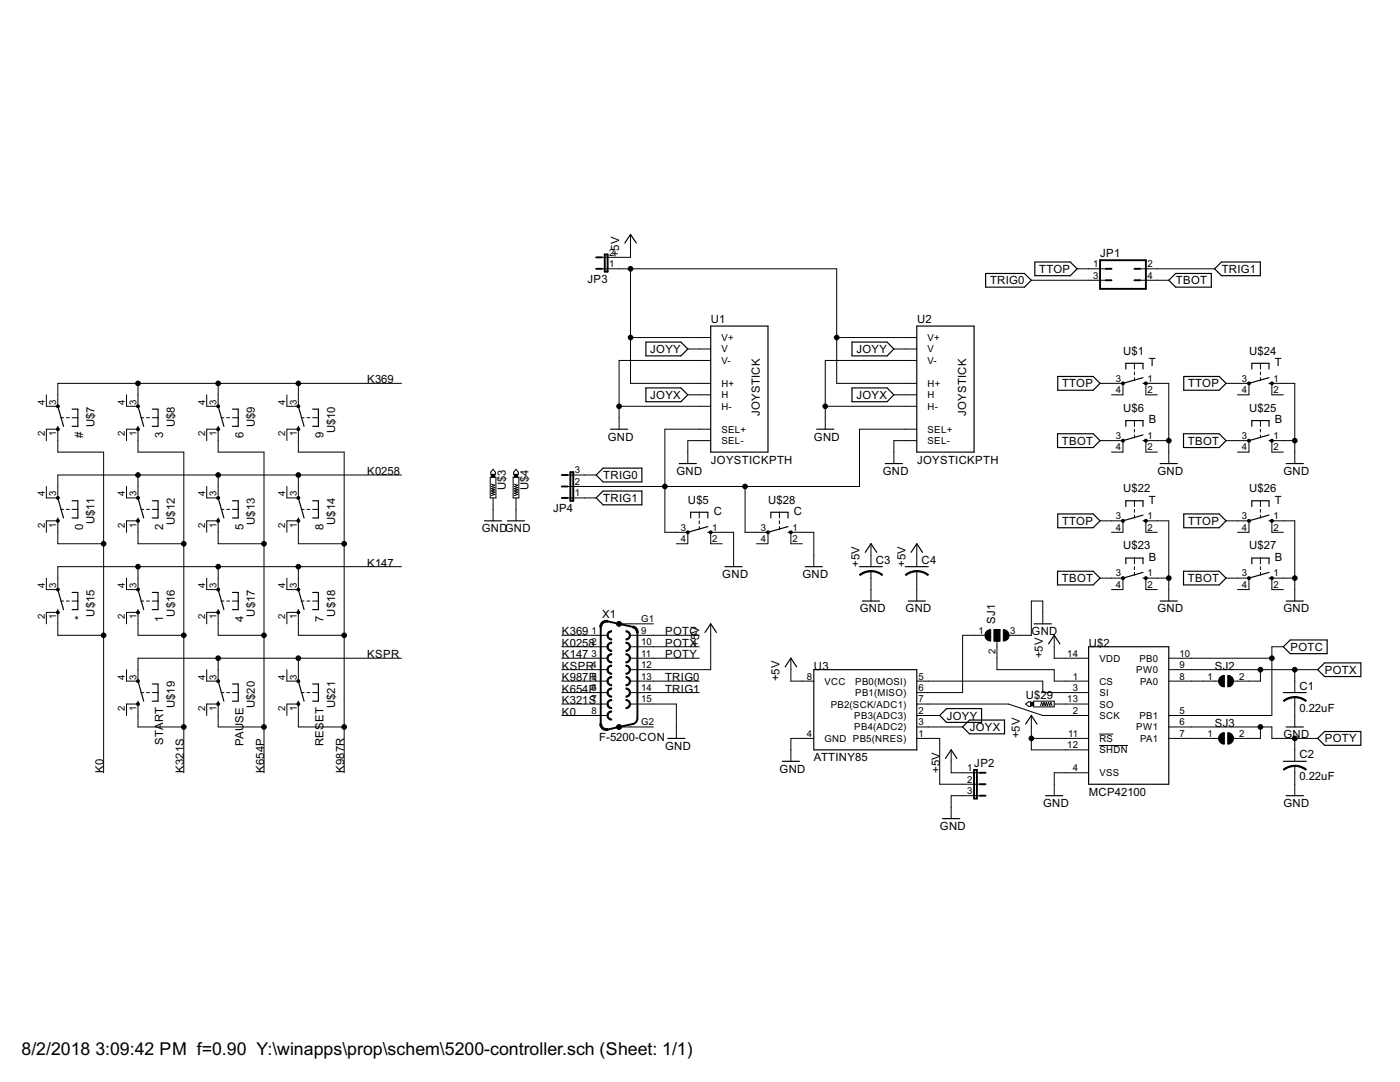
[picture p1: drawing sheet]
<svg xmlns="http://www.w3.org/2000/svg" width="279mm" height="216mm" viewBox="0 0 279 216" stroke-linecap="round" stroke-linejoin="round" font-family="sans-serif">
<g fill="none" stroke="#000" stroke-width=".2">
<path d="M120.1 53.6h46.9v22.9h16M125.8 53.6v22.9h16M125.8 46.8v4.6h-5.7M205.8 55.9h14.9M215 53.6h5.7M227.5 53.6h14.9M227.5 55.9h5.8M27.5 76.5v4.6h-2.2v-2.3M43.5 76.5v4.6h-2.2v-2.3M59.5 76.5v4.6h-2.2v-2.3M80.1 76.5h-68.6v4.6h-2.3v-2.3M125.8 67.4h16"/>
<path d="M137.3 69.6h4.5M137.3 78.8h4.5M141.8 71.9h-18.3v13.7M167 67.4h16M178.4 69.6h4.6M178.4 78.8h4.6M183 71.9h-18.3v13.7M219.5 76.5h4.6v2.3h-2.3M226.4 72.5v1.1M226.4 74.2v.6M226.4 75.4v.5M231 78.8h-2.3v-2.3h4.6v16"/>
<path d="M244.7 76.5h4.6v2.3h-2.3M251.5 72.5v1.1M251.5 74.2v.6M251.5 75.4v.5M256.1 78.8h-2.3v-2.3h4.6v16M9.2 87.9v-2.3h2.3v4.6h9.2v64M12.1 83.4h.6M13.3 83.4h.5M14.4 83.4h1.1M25.3 87.9v-2.3h2.2v4.6h9.2v64M27.5 94.8v4.6h-2.2v-2.3M28.1 83.4h.6"/>
<path d="M29.3 83.4h.5M30.4 83.4h1.1M41.3 87.9v-2.3h2.2v4.6h9.2v64M43.5 94.8v4.6h-2.2v-2.3M44.1 83.4h.6M45.3 83.4h.5M46.4 83.4h1.1M57.3 87.9v-2.3h2.2v4.6h9.2v64M59.5 94.8v4.6h-2.2v-2.3M60.1 83.4h.6M61.3 83.4h.5M62.4 83.4h1.1"/>
<path d="M80.1 94.8h-68.6v4.6h-2.3v-2.3M97.8 95.2h1.2v4.2h-1.2zM98.1 96.6l.6 .2-.6 .3 .6 .2-.6 .2 .6 .2-.6 .3 .6 .2-.6 .2 .6 .3-.6 .2M98.4 93.6l.5 .6v.5h-1v-.5zM98.4 99.4v4.5M102.4 95.2h1.1v4.2h-1.1zM102.6 96.6l.7 .2-.7 .3 .7 .2-.7 .2 .7 .2-.7 .3 .7 .2-.7 .2 .7 .3-.7 .2M103 93.6l.4 .6v.5h-.9v-.5zM103 99.4v4.5M113.3 99.4h5.7M113.3 94.8h5.7M123.5 81.1h18.3"/>
<path d="M141.8 85.6h-9.1v20.6h4.6v2.3h-2.3M141.8 87.9h-4.5v4.6M148.7 97.1v9.1h4.6v2.3h-2.3M164.7 81.1h18.3M183 85.6h-11.5v11.5h-58.2M183 87.9h-4.6v4.6M219.5 87.9h4.6v2.3h-2.3M226.4 83.9v1.2M226.4 85.6v.6M226.4 86.8v.6M226.4 99.9v1.2M233.3 87.9h-4.6v2.3h2.3"/>
<path d="M244.7 87.9h4.6v2.3h-2.3M251.5 83.9v1.2M251.5 85.6v.6M251.5 86.8v.6M251.5 99.9v1.2M258.4 87.9h-4.6v2.3h2.3M9.2 106.2v-2.3h2.3v4.6h9.2M12.1 101.6h.6M12.1 119.9h.6M13.3 101.6h.5M13.3 119.9h.5M14.4 101.6h1.1"/>
<path d="M14.4 119.9h1.1M25.3 106.2v-2.3h2.2v4.6h9.2M27.5 113.1v4.5h-2.2v-2.2M28.1 101.6h.6M28.1 119.9h.6M29.3 101.6h.5M29.3 119.9h.5M30.4 101.6h1.1M30.4 119.9h1.1M41.3 106.2v-2.3h2.2v4.6h9.2M43.5 113.1v4.5h-2.2v-2.2M44.1 101.6h.6"/>
<path d="M44.1 119.9h.6M45.3 101.6h.5M45.3 119.9h.5M46.4 101.6h1.1M46.4 119.9h1.1M57.3 106.2v-2.3h2.2v4.6h9.2M59.5 113.1v4.5h-2.2v-2.2M60.1 101.6h.6M60.1 119.9h.6M61.3 101.6h.5M61.3 119.9h.5M62.4 101.6h1.1"/>
<path d="M62.4 119.9h1.1M80.1 113.1h-68.6v4.5h-2.3v-2.2M139.6 102.2v1.2M139.6 103.9v.6M139.6 105.1v.5M144.1 108.5h-2.3v-2.3h4.6v6.9M155.6 102.2v1.2M155.6 103.9v.6M155.6 105.1v.5M160.1 108.5h-2.3v-2.3h4.6v6.9M173.8 108.5v4.6M173.8 114v5.9"/>
<path d="M183 108.5v4.6M183 114v5.9M219.5 103.9h4.6v2.3h-2.3M219.5 115.4h4.6v2.2h-2.3M226.4 101.6v.6M226.4 102.8v.6M226.4 111.4v1.1M226.4 113.1v.5M226.4 114.2v.6M231 106.2h-2.3v-2.3h4.6v16M233.3 115.4h-4.6v2.2h2.3M244.7 103.9h4.6v2.3h-2.3"/>
<path d="M244.7 115.4h4.6v2.2h-2.3M251.5 101.6v.6M251.5 102.8v.6M251.5 111.4v1.1M251.5 113.1v.5M251.5 114.2v.6M256.1 106.2h-2.3v-2.3h4.6v16M258.4 115.4h-4.6v2.2h2.3M9.2 124.5v-2.3h2.3v4.6h9.2M25.3 124.5v-2.3h2.2v4.6h9.2M28.1 138.2h.6M29.3 138.2h.5"/>
<path d="M30.4 138.2h1.1M41.3 124.5v-2.3h2.2v4.6h9.2M43.5 131.3v4.6h-2.2v-2.3M44.1 138.2h.6M45.3 138.2h.5M46.4 138.2h1.1M57.3 124.5v-2.3h2.2v4.6h9.2M59.5 131.3v4.6h-2.2v-2.3M60.1 138.2h.6M61.3 138.2h.5M62.4 138.2h1.1M80.1 131.3h-52.6v4.6h-2.2v-2.3"/>
<path d="M112.1 126.8h9.2M112.1 129.1h9.2M112.1 131.3h9.2M112.1 133.6h9.2M112.1 135.9h9.2M112.1 138.2h9.2M123.5 124.5h6.9M125.8 126.8h13.8M125.8 129.1h13.8M125.8 131.3h13.8M125.8 135.9h13.8M125.8 138.2h13.8"/>
<path d="M141.8 124.5v9.1h-16M157.8 131.3v4.6h4.6M183 135.9h25.1v2.3h9.2M196.7 126.8h-4.6v11.4h-9.1M198.4 125.6h1.1v2.3h-1.1zM199 127.9v5.7h11.4v2.3h6.9M206.3 139.9h4.1v1.2h-4.1zM208.1 124.5v-4.6h-2.3v6.9h-4.5M210.4 126.8v4.5h6.9M233.3 131.3h20.5M233.3 133.6h29.7M233.3 135.9h9.9"/>
<path d="M251.5 133.6v2.3h-5.3M256.1 129.1h-2.3v13.7h-20.5M258.4 133.6v4.6M258.4 139.1v6M25.3 142.8v-2.3h2.2v4.6h9.2M41.3 142.8v-2.3h2.2v4.6h9.2M57.3 142.8v-2.3h2.2v4.6h9.2M112.1 140.5h9.2M112.1 142.8h9.2M123.5 145.1h6.9M125.8 140.5h9.2v6.8M162.4 147.3h-4.6v4.6"/>
<path d="M183 145.1h9.1M183 140.5h18.3l6.8 2.3h9.2M183 142.8h4.5M183 147.3h4.5v9.2h8M189.8 149.6v4.6h5.7M195.5 158.8h-5.7v4.5M204.7 140.5l.6-.5h.4v.9h-.4zM205.8 147.3h11.5M205.8 142.8v6.8h11.5M207.7 140.8l.2-.7 .2 .7 .2-.7 .3 .7 .2-.7 .2 .7 .3-.7 .2 .7 .2-.7 .3 .7M210.4 140.5h6.9M217.3 154.2h-6.9v4.6"/>
<path d="M219.4 146.5h2.8M219.4 148.8h5.7M233.3 145.1h20.5v2.2h9.2M233.3 147.3h9.9M251.5 145.1v2.2h-5.3M258.4 147.3v4.6M258.4 152.8v6"/>
</g>
<g fill="none" stroke="#000" stroke-width=".23">
<path d="M124.7 48.5l1.1-1.7 1.2 1.7M196.7 54.6h7.7l1.4 1.3-1.4 1.4h-7.7zM206.5 52.3h7.1l1.4 1.3-1.4 1.4h-7.1zM233.3 55.9l1.3-1.3h7.1v2.7h-7.1zM242.4 53.6l1.4-1.3h7.7v2.7h-7.7zM128.9 68.3h7l1.4 1.3-1.4 1.4h-7zM128.9 77.4h7l1.4 1.4-1.4 1.4h-7zM141.8 65.1h11.5v25.1h-11.5zM170 68.3h7l1.4 1.3-1.4 1.4h-7zM170 77.4h7l1.4 1.4-1.4 1.4h-7zM183 65.1h11.4v25.1h-11.4zM211.1 75.1h7.1l1.3 1.4-1.3 1.4h-7.1z"/>
<path d="M224.7 73.6v-1.1h3.4v1.1M228.1 76.5h.6M228.1 75.4l-4 1.1M236.2 75.1h7.1l1.4 1.4-1.4 1.4h-7.1zM249.8 73.6v-1.1h3.5v1.1M253.3 76.5h.5M253.3 75.4l-4 1.1M11.5 85.1v.5M11.5 81.1l1.2 4M11.5 99.4l1.2 4M14.4 81.6h1.1v3.5h-1.1M14.4 99.9h1.1v3.5h-1.1"/>
<path d="M27.5 85.1v.5M27.5 81.1l1.2 4M27.5 99.4l1.2 4M30.4 81.6h1.1v3.5h-1.1M30.4 99.9h1.1v3.5h-1.1M43.5 85.1v.5M43.5 81.1l1.2 4M43.5 99.4l1.2 4M46.4 81.6h1.1v3.5h-1.1M46.4 99.9h1.1v3.5h-1.1M59.5 85.1v.5M59.5 81.1l1.2 4"/>
<path d="M59.5 99.4l1.2 4M62.4 81.6h1.1v3.5h-1.1M62.4 99.9h1.1v3.5h-1.1M119 94.8l1.4-1.4h7.7v2.8h-7.7zM119 99.4l1.4-1.4h7.7v2.7h-7.7zM121.8 85.6h3.5M135.6 92.5h3.4M163 85.6h3.4M176.7 92.5h3.4M211.1 86.6h7.1l1.3 1.3-1.3 1.4h-7.1zM224.7 85.1v-1.2h3.4v1.2M228.1 87.9h.6"/>
<path d="M228.1 86.8l-4 1.1M231.5 92.5h3.5M236.2 86.6h7.1l1.4 1.3-1.4 1.4h-7.1zM249.8 85.1v-1.2h3.5v1.2M253.3 87.9h.5M253.3 86.8l-4 1.1M256.7 92.5h3.4M11.5 103.4v.5M11.5 117.6l1.2 4M14.4 118.2h1.1v3.4h-1.1M27.5 103.4v.5M27.5 117.6l1.2 4"/>
<path d="M30.4 118.2h1.1v3.4h-1.1M43.5 103.4v.5M43.5 117.6l1.2 4M46.4 118.2h1.1v3.4h-1.1M59.5 103.4v.5M59.5 117.6l1.2 4M62.4 118.2h1.1v3.4h-1.1M96.7 103.9h3.4M101.3 103.9h3.4M137.8 103.4v-1.2h3.5v1.2M141.3 106.2h.5M141.3 105.1l-4 1.1"/>
<path d="M144.7 113.1h3.4M153.8 103.4v-1.2h3.5v1.2M157.3 106.2h.5M157.3 105.1l-4 1.1M160.7 113.1h3.4M171.5 113.1h4.6M172.1 119.9h3.4M172.7 110.2l1.1-1.7 1.2 1.7M180.7 113.1h4.6M181.3 119.9h3.4M181.8 110.2l1.2-1.7 1.1 1.7M211.1 114h7.1l1.3 1.4-1.3 1.3h-7.1z"/>
<path d="M211.1 102.6h7.1l1.3 1.3-1.3 1.4h-7.1zM224.7 101.1v-1.2h3.4v1.2M224.7 112.5v-1.1h3.4v1.1M228.1 103.9h.6M228.1 102.8l-4 1.1M228.1 115.4h.6M228.1 114.2l-4 1.2M231.5 119.9h3.5M236.2 114h7.1l1.4 1.4-1.4 1.3h-7.1zM236.2 102.6h7.1l1.4 1.3-1.4 1.4h-7.1zM249.8 101.1v-1.2h3.5v1.2M249.8 112.5v-1.1h3.5v1.1"/>
<path d="M253.3 103.9h.5M253.3 115.4h.5M253.3 102.8l-4 1.1M253.3 114.2l-4 1.2M256.7 119.9h3.4M11.5 121.6v.6M27.5 121.6v.6M27.5 139.9v.6M27.5 135.9l1.2 4M30.4 136.5h1.1v3.4h-1.1M43.5 121.6v.6M43.5 139.9v.6"/>
<path d="M43.5 135.9l1.2 4M46.4 136.5h1.1v3.4h-1.1M59.5 121.6v.6M59.5 139.9v.6M59.5 135.9l1.2 4M62.4 136.5h1.1v3.4h-1.1M140.7 126.2l1.1-1.7 1.2 1.7M156.7 133.1l1.1-1.8 1.2 1.8M162.4 133.6h20.6v16h-20.6zM206.4 124.5h3.4M209.3 128.5l1.1-1.7 1.1 1.7M217.3 129.1h16v27.4h-16z"/>
<path d="M256.1 129.1l1.4-1.4h7.4v2.7h-7.4zM256.1 138.2h4.6M263 133.6l1.4-1.3h7.2v2.7h-7.2zM133.3 147.3h3.4M156.1 151.9h3.5M187.5 142.8l1.4-1.4h7v2.7h-7zM188.7 151.3l1.1-1.7 1.2 1.7M192.1 145.1l1.4-1.4h7v2.7h-7zM204.7 144.5l1.1-1.7 1.2 1.7M208.7 158.8h3.4M256.1 151.9h4.6M256.7 158.8h3.4"/>
<path d="M256.7 145.1h3.4M264.4 146h7.2v2.7h-7.2l-1.4-1.4zM188.1 163.3h3.4"/>
</g>
<g fill="#000" stroke="#000" stroke-width=".2">
<path d="M11.3 117.4h.4l.2 .2-.2 .2-.2 .1-.2-.1-.1-.2z" fill-rule="evenodd"/>
<path d="M27.3 117.4h.4v.4l-.2 .1-.2-.1z" fill-rule="evenodd"/>
<path d="M43.3 117.4h.5v.4l-.3 .1-.2-.1z" fill-rule="evenodd"/>
<path d="M59.3 117.4h.5v.4l-.3 .1-.2-.1z" fill-rule="evenodd"/>
<path d="M171.5 114.6l1.1-.6 1.2-.1v.2l-.9 .1-1.2 .6z" fill-rule="evenodd"/>
<path d="M173.8 113.9l1.2 .1 1.1 .6-.1 .2-.8-.5-1.4-.2z" fill-rule="evenodd"/>
<path d="M180.7 114.6l1.1-.6 1.2-.1v.2l-.9 .1-1.3 .6z" fill-rule="evenodd"/>
<path d="M183 113.9l1.2 .1 1.1 .6-.2 .2-.8-.5-1.3-.2z" fill-rule="evenodd"/>
<path d="M120.1 124.2l.5-.4h.7l-.1 .4h-.4l-.5 .2-.2 .7h-.4l.1-.4z" fill-rule="evenodd"/>
<path d="M121.5 126.1l.6-.2v.2a.69 .69 0 0 0-.7 .7 .69 .69 0 0 0 .7 .7v.2a.93 .93 0 0 1-.9-.6 .93 .93 0 0 1 .3-1z" fill-rule="evenodd"/>
<path d="M121.5 128.4l.6-.3v.3a.69 .69 0 0 0-.7 .7 .69 .69 0 0 0 .7 .7v.2a.93 .93 0 0 1-.9-.6 .93 .93 0 0 1 .3-1z" fill-rule="evenodd"/>
<path d="M121.5 130.6l.6-.2v.3a.69 .69 0 0 0-.7 .6 .69 .69 0 0 0 .7 .7v.3a.93 .93 0 0 1-.9-.6 .93 .93 0 0 1 .3-1.1z" fill-rule="evenodd"/>
<path d="M121.5 132.9l.6-.2v.2a.69 .69 0 0 0-.7 .7 .69 .69 0 0 0 .7 .7v.3a.93 .93 0 0 1-.9-.6 .93 .93 0 0 1 .3-1.1z" fill-rule="evenodd"/>
<path d="M121.5 135.2l.6-.2v.2a.69 .69 0 0 0-.7 .7 .69 .69 0 0 0 .7 .7v.2a.93 .93 0 0 1-.9-.6 .93 .93 0 0 1 .3-1z" fill-rule="evenodd"/>
<path d="M121.5 137.5l.6-.2v.2a.69 .69 0 0 0-.7 .7 .69 .69 0 0 0 .7 .7v.2a.91 .91 0 0 1-.9-.6 .91 .91 0 0 1 .3-1z" fill-rule="evenodd"/>
<path d="M121.5 139.8l.6-.2v.2a.69 .69 0 0 0-.7 .7 .69 .69 0 0 0 .7 .7v.2a.91 .91 0 0 1-.9-.6 .91 .91 0 0 1 .3-1z" fill-rule="evenodd"/>
<path d="M124.9 125.9a.92 .92 0 0 1 .9 .9 .92 .92 0 0 1-.9 .9v-.2a.69 .69 0 0 0 .7-.7 .69 .69 0 0 0-.7-.7z" fill-rule="evenodd"/>
<path d="M124.9 128.1a.92 .92 0 0 1 .9 1 .92 .92 0 0 1-.9 .9v-.2a.69 .69 0 0 0 .7-.7 .69 .69 0 0 0-.7-.7z" fill-rule="evenodd"/>
<path d="M124.9 130.4a.92 .92 0 0 1 .9 .9 .92 .92 0 0 1-.9 1v-.3a.69 .69 0 0 0 .7-.7 .69 .69 0 0 0-.7-.6z" fill-rule="evenodd"/>
<path d="M124.9 132.7a.92 .92 0 0 1 .9 .9 .92 .92 0 0 1-.9 1v-.3a.69 .69 0 0 0 .7-.7 .69 .69 0 0 0-.7-.7z" fill-rule="evenodd"/>
<path d="M124.9 135a.92 .92 0 0 1 .9 .9 .92 .92 0 0 1-.9 .9v-.2a.69 .69 0 0 0 .7-.7 .69 .69 0 0 0-.7-.7z" fill-rule="evenodd"/>
<path d="M124.9 137.3a.91 .91 0 0 1 .9 .9 .91 .91 0 0 1-.9 .9v-.2a.69 .69 0 0 0 .7-.7 .69 .69 0 0 0-.7-.7z" fill-rule="evenodd"/>
<path d="M126.3 124.9l.5 .2 .4 .4 .2 .7h-.4l-.3-.7-.4-.2z" fill-rule="evenodd"/>
<path d="M196.8 126l.9-.4v2.3a1.14 1.14 0 0 1-1-.7 1.14 1.14 0 0 1 .1-1.2z" fill-rule="evenodd"/>
<path d="M200.2 125.6a1.14 1.14 0 0 1 1.2 1.2 1.14 1.14 0 0 1-1.2 1.1z" fill-rule="evenodd"/>
<path d="M243.5 135.1l.4-.3h.4v2.3a1.14 1.14 0 0 1-1-.7 1.14 1.14 0 0 1 .2-1.3z" fill-rule="evenodd"/>
<path d="M245 134.8a1.14 1.14 0 0 1 1.2 1.1 1.14 1.14 0 0 1-1.2 1.2z" fill-rule="evenodd"/>
<path d="M256.1 139.8l1.1-.6 1.2-.2v.2l-1.4 .3-.8 .5z" fill-rule="evenodd"/>
<path d="M258.4 139l1.2 .2 1.1 .6-.1 .2-1.3-.7-.9-.1z" fill-rule="evenodd"/>
<path d="M119.7 144.4h.4l.1 .5 .3 .4 .7 .1 .1 .3a1.32 1.32 0 0 1-1.6-1.3z" fill-rule="evenodd"/>
<path d="M121.5 142.1l.6-.2v.2a.69 .69 0 0 0-.7 .7 .69 .69 0 0 0 .7 .7v.2a.91 .91 0 0 1-.9-.6 .91 .91 0 0 1 .3-1z" fill-rule="evenodd"/>
<path d="M124.9 139.6a.91 .91 0 0 1 .9 .9 .91 .91 0 0 1-.9 .9v-.2a.69 .69 0 0 0 .7-.7 .69 .69 0 0 0-.7-.7z" fill-rule="evenodd"/>
<path d="M243.5 146.6l.4-.3 .4-.1v2.3a1.15 1.15 0 0 1-1-.7 1.15 1.15 0 0 1 .2-1.2z" fill-rule="evenodd"/>
<path d="M245 146.2a1.14 1.14 0 0 1 1.2 1.1 1.14 1.14 0 0 1-1.2 1.2z" fill-rule="evenodd"/>
<path d="M256.1 153.5l1.1-.6 1.2-.2v.3l-1.4 .2-.8 .5z" fill-rule="evenodd"/>
<path d="M258.4 152.7l1.2 .2 1.1 .6-.1 .2-1.3-.6-.9-.2z" fill-rule="evenodd"/>
<circle cx="125.8" cy="53.6" r=".47"/>
<circle cx="27.5" cy="76.5" r=".47"/>
<circle cx="43.5" cy="76.5" r=".47"/>
<circle cx="59.5" cy="76.5" r=".47"/>
<circle cx="125.8" cy="67.4" r=".47"/>
<circle cx="167" cy="67.4" r=".47"/>
<circle cx="224.1" cy="76.5" r=".3"/>
<circle cx="228.7" cy="76.5" r=".3"/>
<circle cx="249.3" cy="76.5" r=".3"/>
<circle cx="253.8" cy="76.5" r=".3"/>
<circle cx="11.5" cy="81.1" r=".3"/>
<circle cx="11.5" cy="85.6" r=".3"/>
<circle cx="11.5" cy="99.4" r=".3"/>
<circle cx="27.5" cy="94.8" r=".47"/>
<circle cx="27.5" cy="99.4" r=".3"/>
<circle cx="27.5" cy="85.6" r=".3"/>
<circle cx="27.5" cy="81.1" r=".3"/>
<circle cx="43.5" cy="94.8" r=".47"/>
<circle cx="43.5" cy="85.6" r=".3"/>
<circle cx="43.5" cy="99.4" r=".3"/>
<circle cx="43.5" cy="81.1" r=".3"/>
<circle cx="59.5" cy="94.8" r=".47"/>
<circle cx="59.5" cy="99.4" r=".3"/>
<circle cx="59.5" cy="85.6" r=".3"/>
<circle cx="59.5" cy="81.1" r=".3"/>
<circle cx="123.5" cy="81.1" r=".47"/>
<circle cx="132.7" cy="97.1" r=".47"/>
<circle cx="148.7" cy="97.1" r=".47"/>
<circle cx="164.7" cy="81.1" r=".47"/>
<circle cx="224.1" cy="87.9" r=".3"/>
<circle cx="228.7" cy="87.9" r=".3"/>
<circle cx="233.3" cy="87.9" r=".47"/>
<circle cx="249.3" cy="87.9" r=".3"/>
<circle cx="253.8" cy="87.9" r=".3"/>
<circle cx="258.4" cy="87.9" r=".47"/>
<circle cx="11.5" cy="103.9" r=".3"/>
<circle cx="20.7" cy="108.5" r=".47"/>
<circle cx="27.5" cy="113.1" r=".47"/>
<circle cx="27.5" cy="103.9" r=".3"/>
<circle cx="36.7" cy="108.5" r=".47"/>
<circle cx="43.5" cy="113.1" r=".47"/>
<circle cx="43.5" cy="103.9" r=".3"/>
<circle cx="52.7" cy="108.5" r=".47"/>
<circle cx="59.5" cy="113.1" r=".47"/>
<circle cx="59.5" cy="103.9" r=".3"/>
<circle cx="68.7" cy="108.5" r=".47"/>
<circle cx="137.3" cy="106.2" r=".3"/>
<circle cx="141.8" cy="106.2" r=".3"/>
<circle cx="153.3" cy="106.2" r=".3"/>
<circle cx="157.8" cy="106.2" r=".3"/>
<circle cx="224.1" cy="103.9" r=".3"/>
<circle cx="224.1" cy="115.4" r=".3"/>
<circle cx="228.7" cy="103.9" r=".3"/>
<circle cx="228.7" cy="115.4" r=".3"/>
<circle cx="233.3" cy="115.4" r=".47"/>
<circle cx="249.3" cy="103.9" r=".3"/>
<circle cx="249.3" cy="115.4" r=".3"/>
<circle cx="253.8" cy="115.4" r=".3"/>
<circle cx="253.8" cy="103.9" r=".3"/>
<circle cx="258.4" cy="115.4" r=".47"/>
<circle cx="11.5" cy="122.2" r=".3"/>
<circle cx="20.7" cy="126.8" r=".47"/>
<circle cx="27.5" cy="135.9" r=".3"/>
<circle cx="27.5" cy="122.2" r=".3"/>
<circle cx="36.7" cy="126.8" r=".47"/>
<circle cx="43.5" cy="131.3" r=".47"/>
<circle cx="43.5" cy="135.9" r=".3"/>
<circle cx="43.5" cy="122.2" r=".3"/>
<circle cx="52.7" cy="126.8" r=".47"/>
<circle cx="59.5" cy="131.3" r=".47"/>
<circle cx="59.5" cy="122.2" r=".3"/>
<circle cx="59.5" cy="135.9" r=".3"/>
<circle cx="68.7" cy="126.8" r=".47"/>
<circle cx="123.5" cy="124.5" r=".5"/>
<circle cx="251.5" cy="133.6" r=".47"/>
<circle cx="253.8" cy="131.3" r=".47"/>
<circle cx="258.4" cy="133.6" r=".47"/>
<circle cx="27.5" cy="140.5" r=".3"/>
<circle cx="36.7" cy="145.1" r=".47"/>
<circle cx="43.5" cy="140.5" r=".3"/>
<circle cx="52.7" cy="145.1" r=".47"/>
<circle cx="59.5" cy="140.5" r=".3"/>
<circle cx="68.7" cy="145.1" r=".47"/>
<circle cx="123.5" cy="145.1" r=".5"/>
<circle cx="205.8" cy="147.3" r=".47"/>
<circle cx="251.5" cy="145.1" r=".47"/>
<circle cx="258.4" cy="147.3" r=".47"/>
</g>
<g fill="none" stroke="#000" stroke-width=".38">
<path d="M119 53.6h1.1M119 51.4h1.1M120.7 50.8h.6v3.4h-.6zM219.5 51.9h9.2v5.7h-9.2zM220.7 53.6h1.1M220.7 55.9h1.1M226.4 53.6h1.1M226.4 55.9h1.1M112.1 94.8h1.2M112.1 97.1h1.2M112.1 99.4h1.2M113.8 94.2h.6v5.7h-.6z"/>
<path d="M119.9 125.1v19.3M121.3 124l5 1.1M127.2 126.2v17.4l-.2 .5-.4 .3-5.3 1.2M194.4 153.6h.6v5.7h-.6zM195.5 158.8h1.2M195.5 156.5h1.2M195.5 154.2h1.2"/>
</g>
<path d="M98.1 94.7h.6v.5h-.6zM102.6 94.7h.7v.5h-.7zM198.4 125.6h1.1v2.3h-1.1zM205.7 140.1h.6v.7h-.6z" fill="#000" stroke="#000" stroke-width=".2"/>
<g font-size="4">
<text x="4.3" y="210.6">8/2/2018</text>
<text x="19" y="210.6">3:09:42 PM f=0.90 Y:\winapps\prop\schem\5200-controller.sch (Sheet: 1/1)</text>
</g>
<g font-size="2.5">
<text x="123.5" y="51.4" transform="rotate(-90 123.5 51.4)">+5V</text>
<text x="219.6" y="51.4">JP1</text>
<text x="117.3" y="56.4">JP3</text>
<text x="197.6" y="56.7">TRIG0</text>
<text x="207.4" y="54.5">TTOP</text>
<text x="234.7" y="56.7">TBOT</text>
<text x="243.8" y="54.4">TRIG1</text>
<text x="141.9" y="64.4">U1</text>
<text x="183" y="64.4">U2</text>
<text x="129.8" y="70.5">JOYY</text>
<text x="170.9" y="70.5">JOYY</text>
<text x="224.2" y="70.8">U$1</text>
<text x="249.3" y="70.8">U$24</text>
<text x="73.3" y="76.5">K369</text>
<text x="212" y="77.3">TTOP</text>
<text x="229.3" y="73.1">T</text>
<text x="237.1" y="77.3">TTOP</text>
<text x="254.4" y="73.1">T</text>
<text x="129.8" y="79.6">JOYX</text>
<text x="151.7" y="83.1" transform="rotate(-90 151.7 83.1)">JOYSTICK</text>
<text x="170.9" y="79.6">JOYX</text>
<text x="192.8" y="83.1" transform="rotate(-90 192.8 83.1)">JOYSTICK</text>
<text x="224.2" y="82.2">U$6</text>
<text x="249.3" y="82.2">U$25</text>
<text x="16.6" y="87.5" transform="rotate(-90 16.6 87.5)">#</text>
<text x="18.9" y="85.2" transform="rotate(-90 18.9 85.2)">U$7</text>
<text x="32.6" y="87.5" transform="rotate(-90 32.6 87.5)">3</text>
<text x="34.9" y="85.2" transform="rotate(-90 34.9 85.2)">U$8</text>
<text x="48.6" y="87.5" transform="rotate(-90 48.6 87.5)">6</text>
<text x="50.9" y="85.2" transform="rotate(-90 50.9 85.2)">U$9</text>
<text x="64.6" y="87.5" transform="rotate(-90 64.6 87.5)">9</text>
<text x="66.9" y="86.5" transform="rotate(-90 66.9 86.5)">U$10</text>
<text x="121.3" y="87.9">GND</text>
<text x="162.4" y="87.9">GND</text>
<text x="211.9" y="88.7">TBOT</text>
<text x="229.3" y="84.5">B</text>
<text x="237.1" y="88.7">TBOT</text>
<text x="254.4" y="84.5">B</text>
<text x="73.3" y="94.8">K0258</text>
<text x="120.4" y="95.6">TRIG0</text>
<text x="135" y="94.8">GND</text>
<text x="141.9" y="92.5">JOYSTICKPTH</text>
<text x="176.2" y="94.8">GND</text>
<text x="183" y="92.5">JOYSTICKPTH</text>
<text x="231" y="94.8">GND</text>
<text x="256.2" y="94.8">GND</text>
<text x="100.9" y="97.8" transform="rotate(-90 100.9 97.8)">U$3</text>
<text x="105.5" y="97.8" transform="rotate(-90 105.5 97.8)">U$4</text>
<text x="120.4" y="100.2">TRIG1</text>
<text x="137.3" y="100.5">U$5</text>
<text x="153.3" y="100.5">U$28</text>
<text x="224.2" y="98.2">U$22</text>
<text x="229.3" y="100.5">T</text>
<text x="249.3" y="98.2">U$26</text>
<text x="254.4" y="100.5">T</text>
<text x="16.6" y="105.7" transform="rotate(-90 16.6 105.7)">0</text>
<text x="18.9" y="104.6" transform="rotate(-90 18.9 104.6)">U$11</text>
<text x="32.6" y="105.7" transform="rotate(-90 32.6 105.7)">2</text>
<text x="34.9" y="104.8" transform="rotate(-90 34.9 104.8)">U$12</text>
<text x="48.6" y="105.7" transform="rotate(-90 48.6 105.7)">5</text>
<text x="50.9" y="104.8" transform="rotate(-90 50.9 104.8)">U$13</text>
<text x="64.6" y="105.7" transform="rotate(-90 64.6 105.7)">8</text>
<text x="66.9" y="104.8" transform="rotate(-90 66.9 104.8)">U$14</text>
<text x="96.2" y="106.2">GNDGND</text>
<text x="110.4" y="102.1">JP4</text>
<text x="142.4" y="102.8">C</text>
<text x="158.4" y="102.8">C</text>
<text x="212" y="104.7">TTOP</text>
<text x="237.1" y="104.7">TTOP</text>
<text x="73.3" y="113.1">K147</text>
<text x="171.5" y="113.1" transform="rotate(-90 171.5 113.1)">+5V</text>
<text x="174.8" y="112.5">C3</text>
<text x="180.7" y="113.1" transform="rotate(-90 180.7 113.1)">+5V</text>
<text x="183.9" y="112.5">C4</text>
<text x="224.2" y="109.6">U$23</text>
<text x="229.3" y="111.9">B</text>
<text x="249.3" y="109.6">U$27</text>
<text x="254.4" y="111.9">B</text>
<text x="144.2" y="115.3">GND</text>
<text x="160.2" y="115.3">GND</text>
<text x="211.9" y="116.2">TBOT</text>
<text x="237.1" y="116.2">TBOT</text>
<text x="16.6" y="123.6" transform="rotate(-90 16.6 123.6)">*</text>
<text x="18.9" y="123.1" transform="rotate(-90 18.9 123.1)">U$15</text>
<text x="32.6" y="124" transform="rotate(-90 32.6 124)">1</text>
<text x="34.9" y="123.1" transform="rotate(-90 34.9 123.1)">U$16</text>
<text x="48.6" y="124" transform="rotate(-90 48.6 124)">4</text>
<text x="50.9" y="123.1" transform="rotate(-90 50.9 123.1)">U$17</text>
<text x="64.6" y="124" transform="rotate(-90 64.6 124)">7</text>
<text x="66.9" y="123.1" transform="rotate(-90 66.9 123.1)">U$18</text>
<text x="120.2" y="123.3">X1</text>
<text x="171.6" y="122.2">GND</text>
<text x="180.7" y="122.2">GND</text>
<text x="198.6" y="124.5" transform="rotate(-90 198.6 124.5)">SJ1</text>
<text x="231" y="122.2">GND</text>
<text x="256.2" y="122.2">GND</text>
<text x="73.3" y="131.3">KSPR</text>
<text x="112.2" y="126.8">K369</text>
<text x="112.2" y="129.1">K0258</text>
<text x="112.2" y="131.3">K147</text>
<text x="132.7" y="126.8">POTC</text>
<text x="132.7" y="129.1">POTX</text>
<text x="132.7" y="131.3">POTY</text>
<text x="139.5" y="129.1" transform="rotate(-90 139.5 129.1)">+5</text>
<text x="139.5" y="126.5" transform="rotate(-90 139.5 126.5)">V</text>
<text x="205.9" y="126.8">GND</text>
<text x="208.1" y="131.3" transform="rotate(-90 208.1 131.3)">+5V</text>
<text x="217.3" y="129.1">U$2</text>
<text x="257.5" y="129.9">POTC</text>
<text x="112.2" y="133.6">KSPR</text>
<text x="112.2" y="135.9">K987R</text>
<text x="132.7" y="135.9">TRIG0</text>
<text x="155.5" y="135.9" transform="rotate(-90 155.5 135.9)">+5V</text>
<text x="162.4" y="133.6">U3</text>
<text x="242.4" y="133.6">SJ2</text>
<text x="259.4" y="137.6">C1</text>
<text x="264.4" y="134.4">POTX</text>
<text x="34.9" y="141.3" transform="rotate(-90 34.9 141.3)">U$19</text>
<text x="50.9" y="141.3" transform="rotate(-90 50.9 141.3)">U$20</text>
<text x="66.9" y="141.3" transform="rotate(-90 66.9 141.3)">U$21</text>
<text x="112.2" y="138.2">K654P</text>
<text x="112.2" y="140.5">K321S</text>
<text x="112.2" y="142.8">K0</text>
<text x="132.7" y="138.2">TRIG1</text>
<text x="189" y="143.6">JOYY</text>
<text x="204.7" y="139.6">U$29</text>
<text x="259.3" y="142">0.22uF</text>
<text x="32.6" y="148.6" transform="rotate(-90 32.6 148.6)">START</text>
<text x="48.6" y="148.9" transform="rotate(-90 48.6 148.9)">PAUSE</text>
<text x="64.6" y="148.9" transform="rotate(-90 64.6 148.9)">RESET</text>
<text x="119.6" y="147.9">F-5200-CON</text>
<text x="132.7" y="149.6">GND</text>
<text x="193.5" y="145.9">JOYX</text>
<text x="203.5" y="147.3" transform="rotate(-90 203.5 147.3)">+5V</text>
<text x="242.4" y="145.1">SJ3</text>
<text x="256.2" y="147.3">GND</text>
<text x="264.4" y="148.1">POTY</text>
<text x="20.7" y="154.2" transform="rotate(-90 20.7 154.2)">K0</text>
<text x="36.7" y="154.2" transform="rotate(-90 36.7 154.2)">K321S</text>
<text x="52.7" y="154.2" transform="rotate(-90 52.7 154.2)">K654P</text>
<text x="68.7" y="154.2" transform="rotate(-90 68.7 154.2)">K987R</text>
<text x="155.6" y="154.2">GND</text>
<text x="162.4" y="151.9">ATTINY85</text>
<text x="187.5" y="154.2" transform="rotate(-90 187.5 154.2)">+5V</text>
<text x="194.4" y="153.1">JP2</text>
<text x="259.3" y="155.7">0.22uF</text>
<text x="259.4" y="151.3">C2</text>
<text x="208.2" y="161.1">GND</text>
<text x="217.3" y="158.8">MCP42100</text>
<text x="256.2" y="161.1">GND</text>
<text x="187.6" y="165.6">GND</text>
</g>
<g font-size="2.1">
<text x="121.6" y="53.3">1</text>
<text x="121.6" y="51">2</text>
<text x="218.1" y="53.3">1</text>
<text x="229" y="53.3">2</text>
<text x="218.1" y="55.6">3</text>
<text x="229" y="55.6">4</text>
<text x="144" y="68">V+</text>
<text x="144" y="70.3">V</text>
<text x="185.1" y="68">V+</text>
<text x="185.1" y="70.3">V</text>
<text x="144" y="72.6">V-</text>
<text x="144" y="77.2">H+</text>
<text x="185.1" y="72.6">V-</text>
<text x="185.1" y="77.2">H+</text>
<text x="222.7" y="76.2">3</text>
<text x="229" y="76.2">1</text>
<text x="247.9" y="76.2">3</text>
<text x="254.2" y="76.2">1</text>
<text x="8.9" y="80.7" transform="rotate(-90 8.9 80.7)">4</text>
<text x="11.2" y="80.7" transform="rotate(-90 11.2 80.7)">3</text>
<text x="24.9" y="80.7" transform="rotate(-90 24.9 80.7)">4</text>
<text x="27.2" y="80.7" transform="rotate(-90 27.2 80.7)">3</text>
<text x="40.9" y="80.7" transform="rotate(-90 40.9 80.7)">4</text>
<text x="43.2" y="80.7" transform="rotate(-90 43.2 80.7)">3</text>
<text x="56.9" y="80.7" transform="rotate(-90 56.9 80.7)">4</text>
<text x="59.2" y="80.7" transform="rotate(-90 59.2 80.7)">3</text>
<text x="144" y="79.5">H</text>
<text x="144" y="81.8">H-</text>
<text x="185.1" y="79.5">H</text>
<text x="185.1" y="81.8">H-</text>
<text x="222.7" y="78.5">4</text>
<text x="229" y="78.5">2</text>
<text x="247.9" y="78.5">4</text>
<text x="254.2" y="78.5">2</text>
<text x="8.9" y="87" transform="rotate(-90 8.9 87)">2</text>
<text x="11.2" y="87" transform="rotate(-90 11.2 87)">1</text>
<text x="24.9" y="87" transform="rotate(-90 24.9 87)">2</text>
<text x="27.2" y="87" transform="rotate(-90 27.2 87)">1</text>
<text x="40.9" y="87" transform="rotate(-90 40.9 87)">2</text>
<text x="43.2" y="87" transform="rotate(-90 43.2 87)">1</text>
<text x="56.9" y="87" transform="rotate(-90 56.9 87)">2</text>
<text x="59.2" y="87" transform="rotate(-90 59.2 87)">1</text>
<text x="144" y="86.3">SEL+</text>
<text x="144" y="88.6">SEL-</text>
<text x="185.1" y="86.3">SEL+</text>
<text x="185.1" y="88.6">SEL-</text>
<text x="222.7" y="87.6">3</text>
<text x="222.7" y="89.9">4</text>
<text x="229" y="87.6">1</text>
<text x="229" y="89.9">2</text>
<text x="247.9" y="87.6">3</text>
<text x="247.9" y="89.9">4</text>
<text x="254.2" y="87.6">1</text>
<text x="254.2" y="89.9">2</text>
<text x="114.7" y="94.5">3</text>
<text x="8.9" y="99" transform="rotate(-90 8.9 99)">4</text>
<text x="11.2" y="99" transform="rotate(-90 11.2 99)">3</text>
<text x="24.9" y="99" transform="rotate(-90 24.9 99)">4</text>
<text x="27.2" y="99" transform="rotate(-90 27.2 99)">3</text>
<text x="40.9" y="99" transform="rotate(-90 40.9 99)">4</text>
<text x="43.2" y="99" transform="rotate(-90 43.2 99)">3</text>
<text x="56.9" y="99" transform="rotate(-90 56.9 99)">4</text>
<text x="59.2" y="99" transform="rotate(-90 59.2 99)">3</text>
<text x="114.7" y="99">1</text>
<text x="114.7" y="96.7">2</text>
<text x="8.9" y="105.3" transform="rotate(-90 8.9 105.3)">2</text>
<text x="11.2" y="105.3" transform="rotate(-90 11.2 105.3)">1</text>
<text x="24.9" y="105.3" transform="rotate(-90 24.9 105.3)">2</text>
<text x="27.2" y="105.3" transform="rotate(-90 27.2 105.3)">1</text>
<text x="40.9" y="105.3" transform="rotate(-90 40.9 105.3)">2</text>
<text x="43.2" y="105.3" transform="rotate(-90 43.2 105.3)">1</text>
<text x="56.9" y="105.3" transform="rotate(-90 56.9 105.3)">2</text>
<text x="59.2" y="105.3" transform="rotate(-90 59.2 105.3)">1</text>
<text x="135.9" y="105.9">3</text>
<text x="142.2" y="105.9">1</text>
<text x="151.9" y="105.9">3</text>
<text x="158.2" y="105.9">1</text>
<text x="222.7" y="103.6">3</text>
<text x="222.7" y="105.9">4</text>
<text x="229" y="103.6">1</text>
<text x="229" y="105.9">2</text>
<text x="247.9" y="103.6">3</text>
<text x="247.9" y="105.9">4</text>
<text x="254.2" y="103.6">1</text>
<text x="254.2" y="105.9">2</text>
<text x="135.9" y="108.2">4</text>
<text x="142.2" y="108.2">2</text>
<text x="151.9" y="108.2">4</text>
<text x="158.2" y="108.2">2</text>
<text x="8.9" y="117.3" transform="rotate(-90 8.9 117.3)">4</text>
<text x="11.2" y="117.3" transform="rotate(-90 11.2 117.3)">3</text>
<text x="24.9" y="117.3" transform="rotate(-90 24.9 117.3)">4</text>
<text x="27.2" y="117.3" transform="rotate(-90 27.2 117.3)">3</text>
<text x="40.9" y="117.3" transform="rotate(-90 40.9 117.3)">4</text>
<text x="43.2" y="117.3" transform="rotate(-90 43.2 117.3)">3</text>
<text x="56.9" y="117.3" transform="rotate(-90 56.9 117.3)">4</text>
<text x="59.2" y="117.3" transform="rotate(-90 59.2 117.3)">3</text>
<text x="222.7" y="115">3</text>
<text x="222.7" y="117.3">4</text>
<text x="229" y="115">1</text>
<text x="229" y="117.3">2</text>
<text x="247.9" y="115">3</text>
<text x="247.9" y="117.3">4</text>
<text x="254.2" y="115">1</text>
<text x="254.2" y="117.3">2</text>
<text x="8.9" y="123.6" transform="rotate(-90 8.9 123.6)">2</text>
<text x="11.2" y="123.6" transform="rotate(-90 11.2 123.6)">1</text>
<text x="24.9" y="123.6" transform="rotate(-90 24.9 123.6)">2</text>
<text x="27.2" y="123.6" transform="rotate(-90 27.2 123.6)">1</text>
<text x="40.9" y="123.6" transform="rotate(-90 40.9 123.6)">2</text>
<text x="43.2" y="123.6" transform="rotate(-90 43.2 123.6)">1</text>
<text x="56.9" y="123.6" transform="rotate(-90 56.9 123.6)">2</text>
<text x="59.2" y="123.6" transform="rotate(-90 59.2 123.6)">1</text>
<text x="128" y="124.2">G1</text>
<text x="118.1" y="126.5">1</text>
<text x="118.1" y="128.7">2</text>
<text x="118.1" y="131">3</text>
<text x="127.9" y="126.5">9</text>
<text x="127.9" y="128.7">10</text>
<text x="127.9" y="131">11</text>
<text x="195.3" y="126.5">1</text>
<text x="198.7" y="130.5" transform="rotate(-90 198.7 130.5)">2</text>
<text x="201.6" y="126.5">3</text>
<text x="213" y="131">14</text>
<text x="235.4" y="131">10</text>
<text x="24.9" y="135.6" transform="rotate(-90 24.9 135.6)">4</text>
<text x="27.2" y="135.6" transform="rotate(-90 27.2 135.6)">3</text>
<text x="40.9" y="135.6" transform="rotate(-90 40.9 135.6)">4</text>
<text x="43.2" y="135.6" transform="rotate(-90 43.2 135.6)">3</text>
<text x="56.9" y="135.6" transform="rotate(-90 56.9 135.6)">4</text>
<text x="59.2" y="135.6" transform="rotate(-90 59.2 135.6)">3</text>
<text x="118.1" y="133.3">4</text>
<text x="118.1" y="135.6">5</text>
<text x="118.1" y="137.9">6</text>
<text x="127.9" y="133.3">12</text>
<text x="127.9" y="135.6">13</text>
<text x="127.9" y="137.9">14</text>
<text x="161" y="135.6">8</text>
<text x="164.5" y="136.6">VCC</text>
<text x="170.7" y="136.6">PB0(MOSI)</text>
<text x="183.3" y="137.9">6</text>
<text x="183.3" y="135.6">5</text>
<text x="214.1" y="135.6">1</text>
<text x="214.1" y="137.9">3</text>
<text x="219.4" y="136.6">CS</text>
<text x="219.4" y="132">VDD</text>
<text x="226.8" y="134.3">PW0</text>
<text x="227.4" y="132">PB0</text>
<text x="227.5" y="136.6">PA0</text>
<text x="235.4" y="133.3">9</text>
<text x="235.4" y="135.6">8</text>
<text x="241" y="135.6">1</text>
<text x="247.3" y="135.6">2</text>
<text x="24.9" y="141.9" transform="rotate(-90 24.9 141.9)">2</text>
<text x="27.2" y="141.9" transform="rotate(-90 27.2 141.9)">1</text>
<text x="40.9" y="141.9" transform="rotate(-90 40.9 141.9)">2</text>
<text x="43.2" y="141.9" transform="rotate(-90 43.2 141.9)">1</text>
<text x="56.9" y="141.9" transform="rotate(-90 56.9 141.9)">2</text>
<text x="59.2" y="141.9" transform="rotate(-90 59.2 141.9)">1</text>
<text x="118.1" y="140.2">7</text>
<text x="118.1" y="142.5">8</text>
<text x="127.9" y="140.2">15</text>
<text x="165.8" y="141.2">PB2(SCK/ADC1)</text>
<text x="170.5" y="143.5">PB3(ADC3)</text>
<text x="170.7" y="138.9">PB1(MISO)</text>
<text x="183.3" y="140.2">7</text>
<text x="183.3" y="142.5">2</text>
<text x="213" y="140.2">13</text>
<text x="214.1" y="142.5">2</text>
<text x="219.4" y="138.9">SI</text>
<text x="219.4" y="143.5">SCK</text>
<text x="219.4" y="141.2">SO</text>
<text x="227.4" y="143.5">PB1</text>
<text x="235.4" y="142.5">5</text>
<text x="128" y="144.7">G2</text>
<text x="161" y="147">4</text>
<text x="164.5" y="148">GND PB5(NRES)</text>
<text x="170.5" y="145.7">PB4(ADC2)</text>
<text x="183.3" y="147">1</text>
<text x="183.3" y="144.7">3</text>
<text x="213" y="149.3">12</text>
<text x="213.1" y="147">11</text>
<text x="219.4" y="148">RS</text>
<text x="226.8" y="145.7">PW1</text>
<text x="227.5" y="148">PA1</text>
<text x="235.4" y="144.7">6</text>
<text x="235.4" y="147">7</text>
<text x="241" y="147">1</text>
<text x="247.3" y="147">2</text>
<text x="193" y="153.9">1</text>
<text x="214.1" y="153.9">4</text>
<text x="219.4" y="154.9">VSS</text>
<text x="219.4" y="150.3">SHDN</text>
<text x="193" y="156.2">2</text>
<text x="193" y="158.5">3</text>
</g>
</svg>
